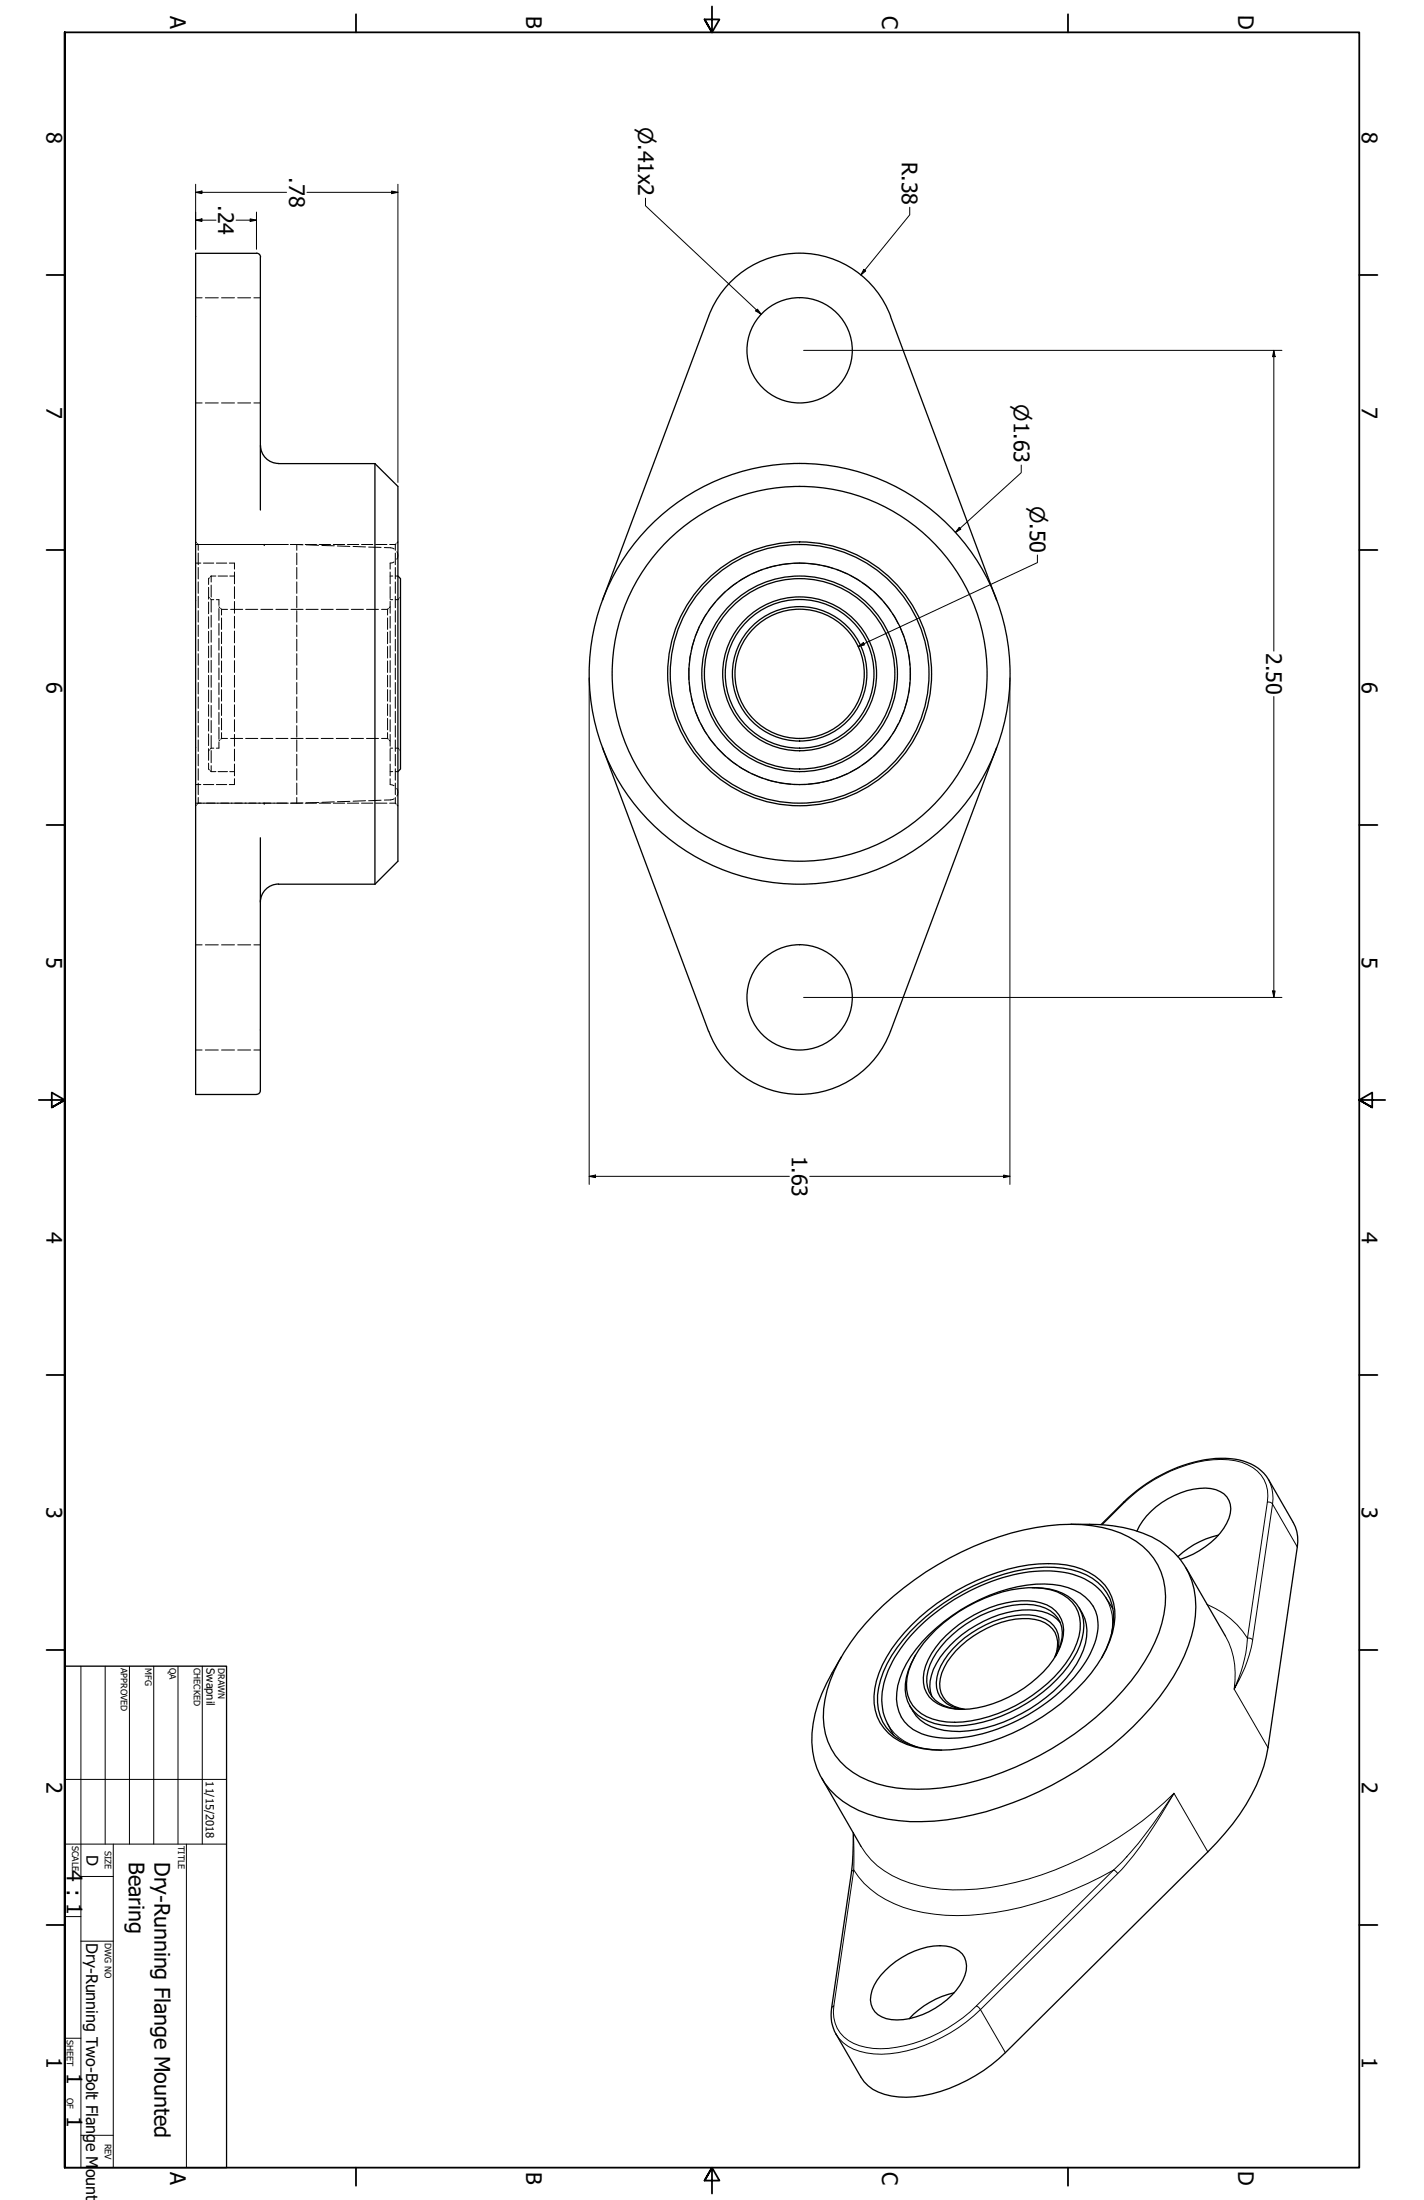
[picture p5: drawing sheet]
<svg xmlns="http://www.w3.org/2000/svg" width="559mm" height="864mm" viewBox="0 0 559 864" stroke-linecap="round" stroke-linejoin="round" font-family="sans-serif">
<!-- layer: Hidden (ANSI) -->
<g fill="none" stroke="#000" stroke-width=".39">
<path d="M76.8 116.9h2.5M80.6 116.9h5.1M86.9 116.9h5.1M93.3 116.9h5.1M99.6 116.9h2.6M76.8 158.2h2.5M80.6 158.2h5.1M86.9 158.2h5.1M93.3 158.2h5.1M99.6 158.2h2.6M76.8 212.7l.3 .3M76.8 213.7h25.3"/>
<path d="M77.5 213.4l.3 .3v2.3M77.8 217.1v4.6M101.5 213.7h4.7M103.2 213.7h10M113.9 213.7h4.8M116.5 217.1v4.6M118.9 213.9l-2.4-.2v2.3M119.8 213.7h4.4M120.1 213.9l4.9 .2M125.3 213.7h4.4M126.3 214.1l4.9 .1M130.8 213.7h4.5"/>
<path d="M132.4 214.3l4.9 .2M136.3 213.7h4.5M138.6 214.5l4.8 .2M141.9 213.7h4.4M144.7 214.8l4.8 .1M147.4 213.7h4.4M150.8 214.9l2.4 .1 1.5 .5M152.9 213.7h2.2M155.1 213.7v2.3M155.1 217.1v4.6M155.4 213.4l-.3 .3M155.8 216.6a2.79 2.79 0 0 1-.1 2.9"/>
<path d="M156.1 212.7l-.3 .3M76.8 221h2M77.8 222.8v4.5M77.8 228.4v4.5M77.8 234.1v4.5M77.8 239.7v4.5M79.8 221h4.1M81.9 230.6v4.6M81.9 236.3v4.6M81.9 234.4l.3 .3M82.2 226.8l-.3 .3v2.3M82.5 235l.4 .4h1"/>
<path d="M82.9 226.1v2.4M82.9 229.7v4.7M82.9 235.6v4.7M82.9 226.1l-.4 .3M82.9 226.1h1.8M84.9 235.4h1v2.3M84.9 221h4.1M85.6 226.1h3.7M85.9 238.9v4.6M85.9 238.2l.3 .3M86.6 238.8l.3 .4M86.9 239.2v2.2"/>
<path d="M86.9 239.2h2.4M90 221h2v2.4M90.2 226.1h1.8M90.5 239.2h4.7M92 224.5v4.7M92 230.3v4.6M92 236.1v4.6M96.4 239.2h4.8M102.4 239.2h4.7M108.3 239.2h4.7M114.2 239.2h4.7M116.5 222.8v4.5"/>
<path d="M116.5 228.4v4.5M116.5 234.1v4.5M116.5 239.7v4.5M120.1 239.2h4.7M126 239.2h4.7M132 239.2h4.7M137.9 239.2h4.7M143.8 239.2h4.7M149.7 239.2h2.4M152.1 239.2v2.2M152.4 238.8l-.3 .4M153.1 224.5v4.7"/>
<path d="M153.1 230.3v4.6M153.1 236.1v4.6M153.1 238.2l-.3 .3M153.1 226.1h1M153.1 235.4h1M154.6 220.6l-1.5 .4v2.4M155.1 222.8v4.5M155.1 228.4v4.5M155.1 234.1v4.5M155.1 239.7v4.5M155.1 226.1h1M156.5 235l-.4 .4h-1"/>
<path d="M157.2 234.4l-.4 .3M280.7 236.3l-2.8 3.6M284.7 232.2l-3.2 3.3M289.2 228.7l-3.6 2.8M294 225.8l-3.9 2.3M299.3 223.6l-4.2 1.7M304.7 222l-4.3 1.2M310.3 221.2l-4.5 .6M311.5 221.2h4.5M317.2 221.2l4.5 .6M322.8 222l4.4 1.2M328.2 223.6l4.3 1.7"/>
<path d="M333.5 225.8l3.9 2.3M338.3 228.7l3.6 2.8M342.8 232.2l3.2 3.3M346.8 236.3l2.8 3.6M77.8 245.4v4.5M77.8 251v4.5M77.8 256.6v4.5M81.9 242.1v4.6M81.9 247.8v4.7M81.9 253.6v4.6M81.9 259.3v4.7M82.9 241.5v4.7"/>
<path d="M82.9 247.4v4.7M82.9 253.3v4.7M82.9 259.2v4.7M85.9 244.7v4.7M85.9 250.5v4.7M85.9 256.3v4.7M86.9 242.6v4.5M86.9 248.2v4.5M86.9 253.8v4.5M86.9 259.5v4.5M92 241.9v4.7M92 247.7v4.6"/>
<path d="M92 253.5v4.6M92 259.3v4.7M116.5 245.4v4.5M116.5 251v4.5M116.5 256.6v4.5M152.1 242.6v4.5M152.1 248.2v4.5M152.1 253.8v4.5M152.1 259.5v4.5M153.1 241.9v4.7M153.1 247.7v4.6M153.1 253.5v4.6"/>
<path d="M153.1 259.3v4.7M155.1 245.4v4.5M155.1 251v4.5M155.1 256.6v4.5M271.1 256.6l-.7 4.5M272.4 251.1l-1.1 4.4M274.5 245.8l-1.7 4.2M277.3 240.9l-2.2 3.9M350.2 240.9l2.2 3.9M353 245.8l1.7 4.2M355.1 251.1l1.1 4.4M356.5 256.6l.6 4.5"/>
<path d="M77.8 262.3v4.5M77.8 267.9v4.5M77.8 273.6v4.5M77.8 279.2v4.5M81.9 265.1v4.6M81.9 270.8v4.7M81.9 276.6v4.6M82.9 265.1v4.7M82.9 271v4.7M82.9 276.9v4.7M85.9 262.2v4.6M85.9 268v4.7"/>
<path d="M85.9 273.9v4.6M85.9 279.7v4.7M86.9 265.1v4.5M86.9 270.7v4.5M86.9 276.4v4.5M92 265.1v4.6M92 270.9v4.6M92 276.7v4.6M116.5 262.3v4.5M116.5 267.9v4.5M116.5 273.6v4.5M116.5 279.2v4.5"/>
<path d="M152.1 265.1v4.5M152.1 270.7v4.5M152.1 276.4v4.5M153.1 265.1v4.6M153.1 270.9v4.6M153.1 276.7v4.6M155.1 262.3v4.5M155.1 267.9v4.5M155.1 273.6v4.5M155.1 279.2v4.5M270.3 262.3v4.5M270.4 267.9l.7 4.5"/>
<path d="M271.3 273.6l1.1 4.3M272.8 279l1.7 4.2M354.7 279l-1.7 4.2M356.2 273.6l-1.1 4.3M357.1 267.9l-.6 4.5M357.2 262.3v4.5M77.8 284.9v4.5M77.8 290.4v4.6M77.8 296.1v4.5M81.9 282.3v4.7M81.9 288.1v4.6M81.9 293.9v4.5"/>
<path d="M81.9 299.6v2.3l.3 .4M82.2 294.3l-.3 .4M82.9 282.8v4.8M82.9 288.7v4.8M82.9 294.6v4.8M83.9 293.7h-1l-.4 .3M85.9 285.5v4.7M85.9 291.3v2.4h-1M86.2 290.6l-.3 .3M86.9 282v4.5M86.9 287.6v2.3M86.9 289.9l-.3 .3"/>
<path d="M86.9 289.9h2.4M90.5 289.9h4.7M92 282.5v4.6M92 288.3v4.6M92 294.1v4.6M92 299.9v4.6M96.4 289.9h4.8M102.4 289.9h4.7M108.3 289.9h4.7M114.2 289.9h4.7M116.5 284.9v4.5M116.5 290.4v4.6"/>
<path d="M116.5 296.1v4.5M120.1 289.9h4.7M126 289.9h4.7M132 289.9h4.7M137.9 289.9h4.7M143.8 289.9h4.7M149.7 289.9h2.4M152.1 282v4.5M152.1 287.6v2.3M152.1 289.9l.3 .3M152.8 290.6l.3 .3M153.1 282.5v4.6"/>
<path d="M153.1 288.3v4.6M153.1 294.1v4.6M153.1 299.9v4.6M153.1 293.7h1M155.1 284.9v4.5M155.1 290.4v4.6M155.1 296.1v4.5M155.1 293.7h1l.4 .3M156.8 294.3l.4 .4M275.1 284.2l2.2 4M277.9 289.1l2.8 3.6M281.5 293.6l3.2 3.2"/>
<path d="M285.6 297.6l3.6 2.7M341.9 297.6l-3.6 2.7M346 293.6l-3.2 3.2M349.6 289.1l-2.8 3.6M352.4 284.2l-2.2 4M76.8 315.3h25.3M76.8 308h2M77.1 316l-.3 .3M77.8 301.8v4.5M77.8 307.4v4.5M77.8 313.1v2.2l-.3 .4M79.8 308h4.1"/>
<path d="M82.5 302.6l.4 .3M82.9 300.5v2.4M82.9 302.9h1.8M84.9 308h4.1M85.6 302.9h3.7M90.2 302.9h1.8M92 305.7v2.3h-2M101.5 315.3h4.7M103.2 315.3h10M113.9 315.3h4.8M116.5 301.8v4.5M116.5 307.4v4.5"/>
<path d="M116.5 313.1v2.2l2.4-.1M119.8 315.3h4.4M125 315l-4.9 .2M125.3 315.3h4.4M130.8 315.3h4.5M131.2 314.8l-4.9 .2M136.3 315.3h4.5M137.3 314.6l-4.9 .1M141.9 315.3h4.4M143.4 314.3l-4.8 .2M147.4 315.3h4.4M149.5 314.1l-4.8 .2"/>
<path d="M152.9 315.3h2.2M153.1 305.7v2.3l1.5 .4M153.1 302.9h1M154.7 313.6l-1.5 .4-2.4 .1M155.1 301.8v4.5M155.1 307.4v4.5M155.1 313.1v2.2M155.1 315.3l.3 .4M155.1 302.9h1M155.7 309.5a2.91 2.91 0 0 1 .1 3M155.8 316l.3 .3M290.1 301l3.9 2.3"/>
<path d="M295.1 303.7l4.2 1.7M300.4 305.8l4.3 1.2M305.8 307.3l4.5 .5M311.5 307.9h4.5M321.7 307.3l-4.5 .5M327.2 305.8l-4.4 1.2M332.5 303.7l-4.3 1.7M337.4 301l-3.9 2.3M76.8 370.9h2.5M80.6 370.9h5.1M86.9 370.9h5.1M93.3 370.9h5.1"/>
<path d="M99.6 370.9h2.6M76.8 412.2h2.5M80.6 412.2h5.1M86.9 412.2h5.1M93.3 412.2h5.1M99.6 412.2h2.6"/>
</g>
<!-- layer: Visible (ANSI) -->
<g fill="none" stroke="#000" stroke-width=".51">
<path d="M100.6 99.4h-23.8v330.2h23.8l1-.3 .5-.7 .1-99.7M100.7 99.4l.9 .3 .6 1.2M102.2 101v99.2M349.4 124.2l41.7 111.4M349.5 124.2a38.1 38.1 0 0 0-35.7-24.8 38.1 38.1 0 0 0-35.7 24.8l-41.7 111.4M102.2 174.8a7.1 7.1 0 0 0 7.1 7.1M109.3 182h37.8M147.1 182l9 8.9v147.2l-9 9M147.1 182v165.1M156.1 226.1l1.1 1v74.8l-1.1 1M236.4 293.4l41.7 111.5M391.1 293.4l-41.7 111.4a38.1 38.1 0 0 1-35.6 24.8 38.1 38.1 0 0 1-35.7-24.8"/>
<path d="M109.3 347.1h37.8M109.3 347a7.1 7.1 0 0 0-7.1 7.2M420.3 598.4a79.8 79.8 0 0 1 24.5 2.2 32.4 32.4 0 0 1 22.9 19.9 40.8 40.8 0 0 1-2.9 29.5 103 103 0 0 1-32.8 38.6 130.6 130.6 0 0 1-65.4 26.3 57.7 57.7 0 0 1-32.9-5.9 29.1 29.1 0 0 1-15.1-28.7 54.9 54.9 0 0 1 7.9-23.6l3.7-6.3M432.1 598.5l8.8-8.8a59.7 59.7 0 0 1 38-17.2 21.2 21.2 0 0 1 18.1 7l10.5 18.2a14.2 14.2 0 0 1 1.6 9.6l-11.5 78.8a67.9 67.9 0 0 1-16.9 33.5l-6.7 7.3-79.5 78.9a61 61 0 0 1-38.8 17.5 22.8 22.8 0 0 1-15-4.5l-1.6-1.6-1.3-1.9-9.8-16.9a15.2 15.2 0 0 1-1.7-10.1l7.8-53.4 .6-7.3 .1-8.1M446.2 601a30.9 30.9 0 0 1 29-16.7 8.2 8.2 0 0 1 7.1 11.6 30.4 30.4 0 0 1-19.2 16.2M465.4 615.4l15.5 26.8M478.1 602.6a34.7 34.7 0 0 0-15.9 8.5M343.1 633.6a120.3 120.3 0 0 1 68.1-34.7 54.3 54.3 0 0 1 31.7 4.4 26 26 0 0 1 14.4 26.7 58.5 58.5 0 0 1-13.4 29.8 119.6 119.6 0 0 1-74.6 42.1 59.6 59.6 0 0 1-28.6-3 26.9 26.9 0 0 1-17-31.7 64.4 64.4 0 0 1 16-30zM357.8 637.9a83.4 83.4 0 0 1 49.8-24 34.4 34.4 0 0 1 22.1 4.8 18.6 18.6 0 0 1 7.5 19.2 47.1 47.1 0 0 1-14.5 25 81.2 81.2 0 0 1-53.6 24.1 30.7 30.7 0 0 1-20.4-6.6 19.8 19.8 0 0 1-4.8-20.6 50.9 50.9 0 0 1 13.9-21.9zM367.3 639.7a60.7 60.7 0 0 1 36.2-16.4 21.6 21.6 0 0 1 17.3 5.7 15 15 0 0 1 1.8 15.9 50.6 50.6 0 0 1-24.1 24.6 51.4 51.4 0 0 1-27 6.5 17.3 17.3 0 0 1-14.4-8.4 17.4 17.4 0 0 1 .5-14.6 40 40 0 0 1 9.7-13.3zM405.1 623.3a21.2 21.2 0 0 1 17.4 6.4 14.8 14.8 0 0 1 2.1 13.5 42.8 42.8 0 0 1-15.3 21 60.3 60.3 0 0 1-33.7 13.3 22 22 0 0 1-17.1-5.8 15.3 15.3 0 0 1-2.1-15.9l2.9-6.1M416.1 636.9a15.2 15.2 0 0 0-12.2-4.9 45.3 45.3 0 0 0-36.4 21 14.9 14.9 0 0 0-1.8 13"/>
<path d="M423.5 631.2a17.7 17.7 0 0 1 .4 19.3 56.7 56.7 0 0 1-30 25.5 42.6 42.6 0 0 1-26.1 2.6 15.9 15.9 0 0 1-10.8-9M436.7 631.4a25.3 25.3 0 0 0-8.2-9.9 36 36 0 0 0-24.6-4.5 77 77 0 0 0-51.7 31.9 31.9 31.9 0 0 0-5.9 21.7l.3 1.6a37 37 0 0 0 4 9M364.5 641.7a70.2 70.2 0 0 1 42-19.8 27.3 27.3 0 0 1 19.4 5 15.7 15.7 0 0 1 4.2 16.6 49.9 49.9 0 0 1-17.6 23.5 69.9 69.9 0 0 1-38.4 15.3 25 25 0 0 1-17.7-4.9 15.7 15.7 0 0 1-4.1-15.7 41.4 41.4 0 0 1 12.2-20zM371.3 641.9a46.8 46.8 0 0 1 32.2-13.5 13.8 13.8 0 0 1 13 7.3 15.2 15.2 0 0 1-1.7 13.3 46.9 46.9 0 0 1-28.3 20.7 25.9 25.9 0 0 1-18.6-.9 10.9 10.9 0 0 1-5.3-12.5 29.3 29.3 0 0 1 8.7-14.4zM413.9 650.6a9.9 9.9 0 0 0-5.7-14.4 28.8 28.8 0 0 0-20.9 2.9 36.7 36.7 0 0 0-16.8 15.5 11.2 11.2 0 0 0 .7 13 13 13 0 0 0 7.4 3.4M414.3 650a15.1 15.1 0 0 0 1.7-13.2 12.4 12.4 0 0 0-10.4-6.8 42.9 42.9 0 0 0-31.9 11.7 28.4 28.4 0 0 0-10 16.4 11 11 0 0 0 9.1 12.3l5.2 .6M414.3 649.9a10.8 10.8 0 0 0-2.2-13.1 17.8 17.8 0 0 0-13.6-2.6 41.3 41.3 0 0 0-29.3 19.7 11.6 11.6 0 0 0 .9 13.6 12.8 12.8 0 0 0 7.7 3.5M432.3 650.7a28.9 28.9 0 0 0 4.1-20.7 20 20 0 0 0-16-13.9 55.6 55.6 0 0 0-30.3 3.1 79.9 79.9 0 0 0-40.2 30.7 33.1 33.1 0 0 0-5.5 18.4 18.2 18.2 0 0 0 12.2 16.4 35.7 35.7 0 0 0 12.9 2.3M322.5 698l15.4 26.8M442.2 728.9h.1M347.4 773.5a31 31 0 0 1 23.7-9.6 8.3 8.3 0 0 1 8.2 7.8 17.1 17.1 0 0 1-5.8 11.5 31 31 0 0 1-23.7 9.6 8.3 8.3 0 0 1-8.2-7.7 16.9 16.9 0 0 1 5.8-11.6zM374.4 782.3a34.7 34.7 0 0 0-17.6 10.1"/>
<circle cx="313.8" cy="137.5" r="20.7"/>
<circle cx="313.8" cy="264.5" r="37.4"/>
<circle cx="313.8" cy="264.5" r="26.4"/>
<circle cx="313.8" cy="264.5" r="38.4"/>
<circle cx="313.8" cy="264.5" r="51.8"/>
<circle cx="313.8" cy="264.5" r="43.5"/>
<circle cx="313.8" cy="264.5" r="82.6"/>
<circle cx="313.8" cy="264.5" r="50.8"/>
<circle cx="313.8" cy="264.5" r="73.6"/>
<circle cx="313.8" cy="264.5" r="25.4"/>
<circle cx="313.8" cy="264.5" r="29.2"/>
<circle cx="313.8" cy="264.5" r="30.2"/>
<circle cx="313.8" cy="391.5" r="20.7"/>
</g>
<g fill="#000">
<circle cx="103.7" cy="213.7" r=".25"/>
<circle cx="103.7" cy="315.3" r=".25"/>
</g>
<!-- layer: Visible Narrow (ANSI) -->
<g fill="none" stroke="#000" stroke-width=".39">
<path d="M440.9 589.7h.5M441.4 589.7a57.3 57.3 0 0 1 37.6-16.8 19.6 19.6 0 0 1 15.9 6.2 13.3 13.3 0 0 1 2.4 10.6M441.4 589.7l-8.9 8.9M497.3 589.7a1.89 1.89 0 0 1 2.1 .7M497.3 589.7l-7.8 53.4M497.8 580.8a15.4 15.4 0 0 1 1.6 9.6M499.4 590.4l9.7 16.9M499.4 590.4l-7.8 53.4M433.9 627.1a19.2 19.2 0 0 1 2.2 14.8M473.6 629.8a34 34 0 0 1 15.9 13.3M480.9 642.2a31.8 31.8 0 0 1 3.4 20.9l13.3 23M489.5 643.1a55.1 55.1 0 0 1-5.2 20 55.4 55.4 0 0 0 7.3-19.3"/>
<path d="M489.5 643.1a1.89 1.89 0 0 1 2.1 .7M348.2 676.5a19.2 19.2 0 0 0 11.8 9.3M460.7 704a135.7 135.7 0 0 1-72.5 37 66.5 66.5 0 0 1-34.7-3.1 30.9 30.9 0 0 1-15.6-13.1M460.7 704a168 168 0 0 1-23.7 30.1 130.6 130.6 0 0 1-61.3 17.9 55.6 55.6 0 0 1-31.3-8.2 31.1 31.1 0 0 1-9.4-9.7l-.1-14.5M460.7 704l-7.6 12.5a107.4 107.4 0 0 1-14.5 19M460.7 704l13.3 22.9M334.1 734.9l.9-.8-7.8 53.3M438.6 735.5l-1.6-1.4-53.8 53.3M438.6 735.5l-53.9 53.4 9.8 16.9M326.3 788.3l.9-.9a13.5 13.5 0 0 0 10 15.6 38.5 38.5 0 0 0 24.6-2 60.8 60.8 0 0 0 21.4-13.6l1.5 1.5a60.7 60.7 0 0 1-38.8 17.5 23.1 23.1 0 0 1-15-4.5l-1.6-1.6-1.3-1.9"/>
</g>
<!-- layer: Border (ANSI) -->
<g fill="none" stroke="#000" stroke-width=".7">
<path d="M25.4 12.7h508v838.2h-508v-838.2v838.2M139.7 5.6v7.1M279.4 2.5v10.2l2.9-5.1h-5.8l2.9 5.1-2.9-5.1M419.1 5.6v7.1M18.3 107.9h7.1M533.4 107.9h7.1M18.3 215.9h7.1M533.4 215.9h7.1M18.3 323.8h7.1M533.4 323.8h7.1M15.2 431.8h10.2l-5.1-2.9v5.8l5.1-2.9-5.1 2.9M543.6 431.8h-10.2l5.1-2.9v5.8l-5.1-2.9 5.1 2.9"/>
<path d="M18.3 539.8h7.1M533.4 539.8h7.1M18.3 647.7h7.1M533.4 647.7h7.1M18.3 755.6h7.1M533.4 755.6h7.1M139.7 850.9v7.1M276.5 856l2.9-5.1-2.9 5.1h5.8l-2.9-5.1v10.2M419.1 850.9v7.1"/>
</g>
<!-- layer: Title (ANSI) -->
<g fill="none" stroke="#000" stroke-width=".39">
<path d="M31.7 654v196.9M41.3 654v69.9M50.8 654v69.9M60.3 654v69.9M69.8 654v69.9M79.4 654v69.9M25.4 698.5h63.5M25.4 723.9h63.5M31.7 736.6h12.7M44.4 723.9v127M73.2 723.9v127M25.4 752.3h6.3"/>
<path d="M31.7 762h12.7M25.4 800.1h6.3M31.7 838.2h12.7"/>
</g>
<path d="M25.4 654h63.5v196.9h-63.5z" fill="none" stroke="#000" stroke-width=".51"/>
<!-- layer: Dimension (ANSI) -->
<g fill="none" stroke="#000" stroke-width=".39">
<path d="M76.8 75.5l2.4-.5v1zM76.8 72.3v25.6M76.8 75.5h35.7M120.5 75.5h35.6M153.7 75l2.4 .5-2.4 .5zM156.1 72.3v117.1M253.3 77.8v3l45.4 42.6M76.8 86.4l2.4-.5v1zM76.8 86.4h8M92.6 86.4h8M98.2 85.9l2.4 .5-2.4 .5zM100.6 83.2v14.7"/>
<path d="M357 81.3v3l-19.2 23.6M339 105.7l.7 .7-1.9 1.5zM296.5 122l.7-.7 1.5 2.1zM315.3 137.5h187.7M499.9 137.5l.5 2.5h-1zM499.9 137.5v118.1M400.7 182.6v2.9l-25.8 23.5M376.4 207l.7 .7-2.2 1.3zM407.1 217.9v3l-70.4 32.9M336.7 253.8l2.1-1.5 .4 .9zM231.2 266.1v198.8M396.3 266.1v198.8"/>
<path d="M499.9 273.4v118.1M315.3 391.5h187.7M499.4 389h1l-.5 2.5zM231.2 461.8l2.5-.5v1zM231.2 461.8h78.6M317.8 461.8h78.5M393.8 461.3l2.5 .5-2.5 .5z"/>
</g>
<g fill="#000">
<path d="M76.8 75.5l2.4-.5v1z" fill-rule="evenodd"/>
<path d="M153.7 75l2.4 .5-2.4 .5z" fill-rule="evenodd"/>
<path d="M76.8 86.4l2.4-.5v1z" fill-rule="evenodd"/>
<path d="M98.2 85.9l2.4 .5-2.4 .5z" fill-rule="evenodd"/>
<path d="M339 105.7l.7 .7-1.9 1.5z" fill-rule="evenodd"/>
<path d="M296.5 122l.7-.7 1.5 2.1z" fill-rule="evenodd"/>
<path d="M499.9 137.5l.5 2.5h-1z" fill-rule="evenodd"/>
<path d="M376.4 207l.7 .7-2.2 1.3z" fill-rule="evenodd"/>
<path d="M336.7 253.8l2.1-1.5 .4 .9z" fill-rule="evenodd"/>
<path d="M499.4 389h1l-.5 2.5z" fill-rule="evenodd"/>
<path d="M231.2 461.8l2.5-.5v1z" fill-rule="evenodd"/>
<path d="M393.8 461.3l2.5 .5-2.5 .5z" fill-rule="evenodd"/>
</g>
<g font-size="8.4">
<text x="485.9" y="5.8" transform="rotate(90 485.9 5.8)">D</text>
<text x="66.8" y="6.1" transform="rotate(90 66.8 6.1)">A</text>
<text x="206.5" y="6.2" transform="rotate(90 206.5 6.2)">B</text>
<text x="346.2" y="6.1" transform="rotate(90 346.2 6.1)">C</text>
<text x="18.3" y="51.7" transform="rotate(90 18.3 51.7)">8</text>
<text x="534.4" y="51.7" transform="rotate(90 534.4 51.7)">8</text>
<text x="353.9" y="63.6" transform="rotate(90 353.9 63.6)">R.38</text>
<text x="113.4" y="69.7" transform="rotate(90 113.4 69.7)">.78</text>
<text x="85.6" y="80.6" transform="rotate(90 85.6 80.6)">.24</text>
<text x="18.3" y="159.6" transform="rotate(90 18.3 159.6)">7</text>
<text x="534.4" y="159.6" transform="rotate(90 534.4 159.6)">7</text>
<text x="496.8" y="256.4" transform="rotate(90 496.8 256.4)">2.50</text>
<text x="18.3" y="267.6" transform="rotate(90 18.3 267.6)">6</text>
<text x="534.4" y="267.6" transform="rotate(90 534.4 267.6)">6</text>
<text x="18.3" y="375.5" transform="rotate(90 18.3 375.5)">5</text>
<text x="534.4" y="375.5" transform="rotate(90 534.4 375.5)">5</text>
<text x="310.7" y="453.6" transform="rotate(90 310.7 453.6)">1.63</text>
<text x="18.3" y="483.5" transform="rotate(90 18.3 483.5)">4</text>
<text x="534.4" y="483.5" transform="rotate(90 534.4 483.5)">4</text>
<text x="18.3" y="591.4" transform="rotate(90 18.3 591.4)">3</text>
<text x="534.4" y="591.4" transform="rotate(90 534.4 591.4)">3</text>
<text x="18.3" y="699.4" transform="rotate(90 18.3 699.4)">2</text>
<text x="534.4" y="699.4" transform="rotate(90 534.4 699.4)">2</text>
<text x="50.6" y="730.9" transform="rotate(90 50.6 730.9)">Bearing</text>
<text x="60.6" y="730.9" transform="rotate(90 60.6 730.9)">Dry-Running Flange Mounted</text>
<text x="26.2" y="734.3" transform="rotate(90 26.2 734.3)">4 : 1</text>
<text x="18.3" y="807.3" transform="rotate(90 18.3 807.3)">1</text>
<text x="534.4" y="807.3" transform="rotate(90 534.4 807.3)">1</text>
<text x="26.2" y="813.8" transform="rotate(90 26.2 813.8)">1</text>
<text x="26.2" y="830.5" transform="rotate(90 26.2 830.5)">1</text>
<text x="66.8" y="852.4" transform="rotate(90 66.8 852.4)">A</text>
<text x="206.5" y="852.5" transform="rotate(90 206.5 852.5)">B</text>
<text x="346.2" y="852.4" transform="rotate(90 346.2 852.4)">C</text>
<text x="485.9" y="852.1" transform="rotate(90 485.9 852.1)">D</text>
</g>
<g font-size="8">
<text x="250.4" y="49.7" transform="rotate(90 250.4 49.7)">⌀.41x2</text>
<text x="397.8" y="158.7" transform="rotate(90 397.8 158.7)">⌀1.63</text>
<text x="404.2" y="198.5" transform="rotate(90 404.2 198.5)">⌀.50</text>
</g>
<g font-size="6.3">
<text x="33.9" y="728.1" transform="rotate(90 33.9 728.1)">D</text>
<text x="33.8" y="762.8" transform="rotate(90 33.8 762.8)">Dry-Running Two-Bolt Flange M</text>
<text x="33.8" y="851.3" transform="rotate(90 33.8 851.3)">ounte</text>
</g>
<g font-size="4.4">
<text x="81" y="654.8" transform="rotate(90 81 654.8)">Swapnil</text>
<text x="80.8" y="699.3" transform="rotate(90 80.8 699.3)">11/15/2018</text>
</g>
<g font-size="3.5">
<text x="47.4" y="654.8" transform="rotate(90 47.4 654.8)">APPROVED</text>
<text x="57" y="654.8" transform="rotate(90 57 654.8)">MFG</text>
<text x="66.5" y="654.8" transform="rotate(90 66.5 654.8)">QA</text>
<text x="76" y="654.8" transform="rotate(90 76 654.8)">CHECKED</text>
<text x="85.6" y="654.8" transform="rotate(90 85.6 654.8)">DRAWN</text>
<text x="28.4" y="724.7" transform="rotate(90 28.4 724.7)">SCALE</text>
<text x="69.8" y="724.7" transform="rotate(90 69.8 724.7)">TITLE</text>
<text x="41.1" y="726.7" transform="rotate(90 41.1 726.7)">SIZE</text>
<text x="41.1" y="762.8" transform="rotate(90 41.1 762.8)">DWG NO</text>
<text x="26.2" y="800.9" transform="rotate(90 26.2 800.9)">SHEET</text>
<text x="26.2" y="823.5" transform="rotate(90 26.2 823.5)">OF</text>
<text x="41.1" y="841.4" transform="rotate(90 41.1 841.4)">REV</text>
</g>
</svg>
